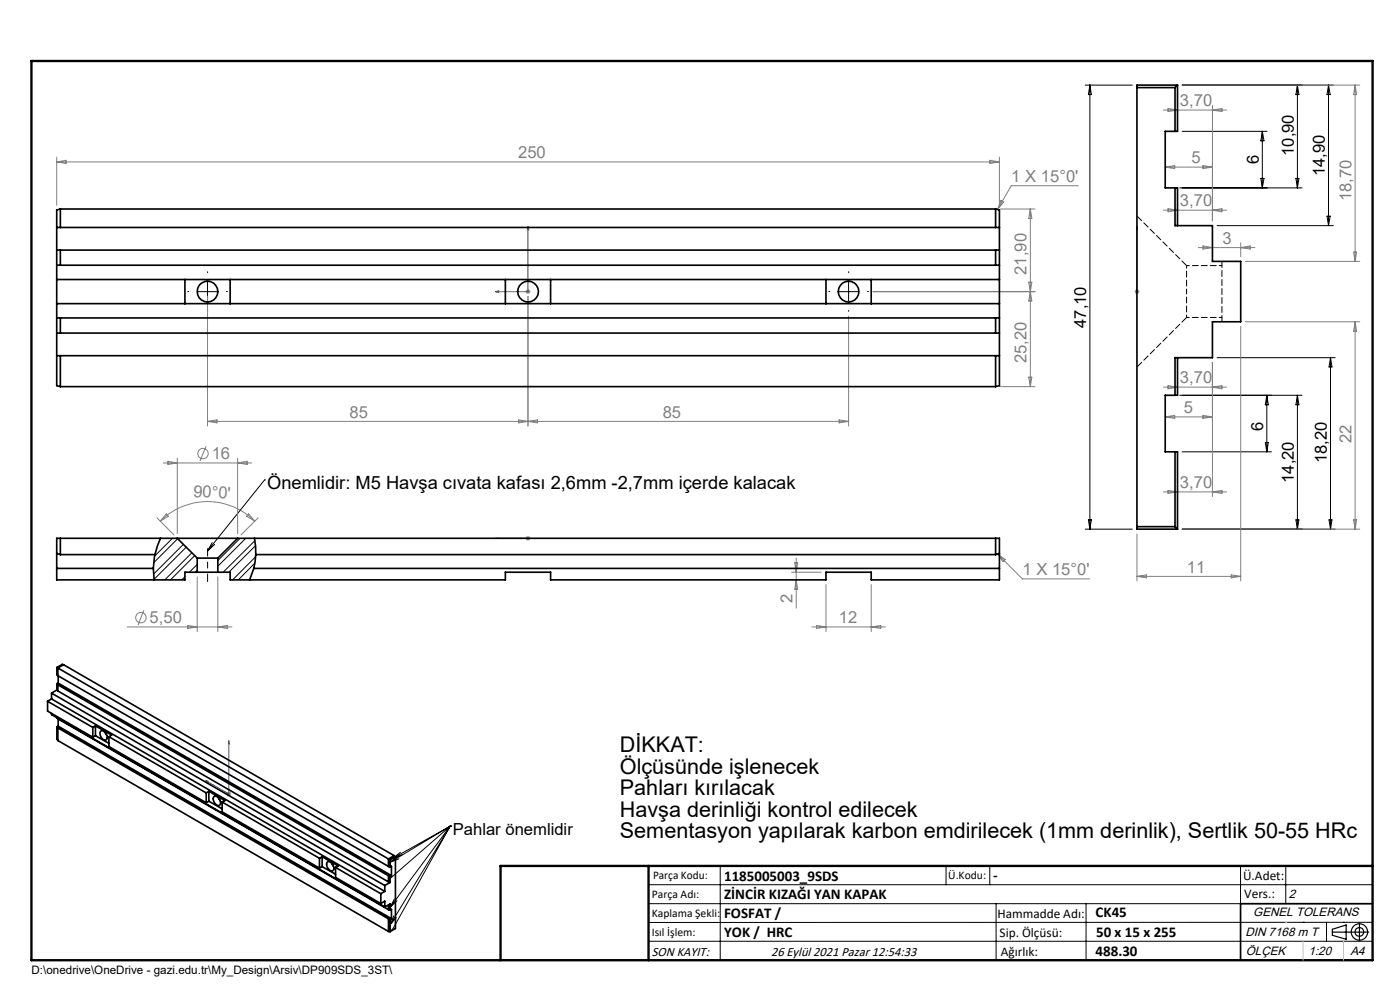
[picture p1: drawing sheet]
<svg xmlns="http://www.w3.org/2000/svg" width="297mm" height="210mm" viewBox="0 0 297 210" stroke-linecap="round" stroke-linejoin="round" font-family="sans-serif">
<g fill="none" stroke="#808080" stroke-width=".21">
<path d="M250.8 18.1h37.7M287.5 18.1v37.3M287.5 18.1l.3 2h-.6zM12 33.3v10.3M12 34.4h200M12 34.4l2-.4v.7zM210 34l2 .4-2 .3zM212 33.3v10.3M228.8 39.4h-14.3l-2.9 5M246.8 23.3h13.4M247.2 35.4h10M247.2 35.4l2-.3v.7z"/>
<path d="M247.8 23l2 .3-2 .4zM255.2 35.1l2 .3-2 .4zM257.2 22.4v24.4M257.2 23.3l2-.3v.7zM212.2 44.3h7.4M212.3 42.5l.6 .4-1.3 1.5zM218.2 59.9h.7l-.3 2zM218.6 44.3v37.7M218.6 44.3l.3 2h-.7zM246.8 44.6h13.4M247.8 44.3l2 .3-2 .3zM254.2 52.5h12"/>
<path d="M255.2 52.2l2 .3-2 .3zM257.2 44.6l2-.3v.6zM263.2 51.5v3M263.2 52.5l2-.3v.6zM264.2 55.4h24.3M287.2 53.5h.6l-.3 1.9zM44 62.9v27.5M111.5 61.9h1M111.7 61.5l.7 .7M112 61.3v1.1M112 62.9v27.5M112.4 61.5l-.7 .7"/>
<path d="M180 67.1v23.3M185.2 61.9h34.4M218.6 61.9l.3 1.9h-.7zM240.7 61.9h1M240.8 61.5l.7 .7M241.2 61.3v1.1M241.5 61.5l-.7 .7M257.2 76.9v28.4M263.2 69.2v54.1M264.2 68.3h24.3M287.5 68.3v43.9M287.5 68.3l.3 2h-.6z"/>
<path d="M34.6 98.2h18.8M35.6 97.9l2 .3-2 .3zM37.6 97.2v16M43.7 94.6l-1.3 3.2M44 89.4h136M44 89.4l2-.3v.6zM50.4 97.2v16M50.4 98.2l2-.3v.6zM110 89.1v.6l4-.6v.6zM178 89.1l2 .3-2 .3zM212.2 82h7.4M218.2 80h.7l-.3 2z"/>
<path d="M246.8 82.1h13.4M247.2 88.4l2-.3v.7zM247.2 88.4h10M247.8 81.8l2 .3-2 .4zM255.2 88.1l2 .3-2 .4zM257.2 82.1l2-.3v.7zM33.3 109.8l3.6 3.7M34 110.6a14.1 14.1 0 0 1 20 0M35.3 109l.4 .5-1.7 1.1zM52.7 109l1.3 1.6-1.7-1.1zM54.8 109.8l-3.7 3.7M111.5 114.2h1"/>
<path d="M111.7 113.8l.7 .7M112 113.7v1M112.4 113.8l-.7 .7M168.6 119.4h.6l-.3 2zM168.9 118.4v10.6M211.6 117.5l1.7 1.2-.5 .5zM211.6 117.5l5.3 5.3h14.2M241.2 113.3v10M246.8 104.3h13.4M247.8 104l2 .3-2 .4zM250.8 112.2h37.7M257.2 104.3l2-.3v.7z"/>
<path d="M287.2 110.3h.6l-.3 1.9zM27 133h22.2M30.5 129.4l-1.2 3.2M39.8 132.7l2 .3-2 .3zM41.8 122.4v11.6M46.2 122.4v11.6M46.2 133l2-.3v.6zM167.9 121.4h6.3M168.9 123l.3 2h-.6zM172.2 133h15.6M173.2 132.7l2 .3-2 .3zM175.2 124v10"/>
<path d="M184.8 124v10M184.8 133l2-.3v.6zM241.2 122.3h22M241.2 122.3l2-.4v.7zM261.2 121.9l2 .4-2 .3zM48 168.4h1M48.2 168.1l.7 .7M48.5 167.9v1M48.9 168.1l-.7 .7"/>
<circle cx="43.1" cy="96.2" r="1.1"/>
<circle cx="29.9" cy="131" r="1.12"/>
</g>
<g fill="none" stroke="#000" stroke-width=".25">
<path d="M282.6 197.7h7.8M282.6 197.1l3-.9v3l-3-.8zM288.4 195.8v3.8M106.2 203.7h185"/>
<circle cx="288.4" cy="197.7" r="1.74"/>
<circle cx="288.4" cy="197.7" r=".93"/>
</g>
<g fill="none" stroke="#00f" stroke-width=".21">
<path d="M112 48l.2 .7h-.3zM112 48v13.9h-6.9M241.2 48v.7v-.7M241.2 48v13.9M105.1 61.9l.7-.2v.3zM241.2 61.7v.3zM241.2 61.9h.1M105.1 114.2h.7h-.7M105.1 114.2h6.9M111.9 114.2h.3zM112 114.2h.1M48.5 157.1l.2 .7-.3-.2z"/>
<path d="M48.5 157.1v11.3l-4.8-2.8M43.7 165.6l.5 .1v.3z"/>
</g>
<path d="M44 123.4v-7" fill="none" stroke="#000" stroke-width=".21" stroke-dasharray="15.2 1.3 1.3 1.3" stroke-dashoffset="13.6"/>
<path d="M44 57.8v-.2M180 57.8v-.2M40 61.8h-.2M44 65.8v.2M48 61.8h.2M176 61.8h-.2M180 65.8v.2M184 61.8h.2" fill="none" stroke="#000" stroke-width=".21" stroke-dasharray="15.2 1.3 1.3 1.3"/>
<g fill="none" stroke="#000" stroke-width=".21">
<path d="M230.2 18.1h10M231.2 18.1l.3 2h-.6zM231.2 18.1v94.1M250.8 18.1h32.1M275.2 18.1l.4 2h-.7zM275.2 18.1v21.8M281.8 18.1v29.8M281.8 18.1l.4 2h-.7zM250.3 39.9h25.9M250.8 27.9h18M267.5 37.8h.6l-.3 2.1zM267.8 27.9v12"/>
<path d="M267.8 27.9l.3 2h-.6zM274.9 37.8h.7l-.4 2.1zM44 59.9v3.9M180 59.9v3.9M258.2 47.9h24.7M281.5 45.9h.7l-.4 2zM42 61.9h4M178 61.9h4M258.2 75.9h25M282.3 75.9v36.3M282.3 75.9l.3 1.9h-.7zM250.3 83.8h25.9"/>
<path d="M250.8 95.8h18.9M268.4 93.9h.7l-.4 1.9zM268.7 83.8v12M268.7 83.8l.4 2.1h-.7zM275.2 83.8v28.4M275.2 83.8l.4 2.1h-.7zM45 115.1l-1 1.8M45.5 115.5l-1.5 1.4M56.1 101.8h.1M56.1 101.8l-12.1 15.1M230.2 112.2h10M230.9 110.3h.6l-.3 1.9z"/>
<path d="M250.8 112.2h32.4M274.9 110.3h.7l-.4 1.9zM281.9 110.3h.7l-.3 1.9zM95.5 175.3h.1M95.5 175.3l-12.1 6.8M95.5 175.3l-12.7 7.6M95.5 175.3l-12.9 11.2M95.5 175.3l-12.7 17.2M95.5 175.3l-12.7 20.9M95.5 175.3l-12.2 21.9M83.5 194.3l-.7 1.9M83.7 190.7l-.9 1.8"/>
<path d="M84.1 194.6l-1.3 1.6M84.2 191.1l-1.4 1.4M84.3 181.6l-1.5 1.3M84.6 182.2l-1.8 .7M84.9 180.8l-1.5 1.3M85.3 181.4l-1.9 .7M137.6 187.7h153.6M137.6 191.7h153.6M137.6 199.7h153.6M152.8 183.7v20M200.7 183.7v4M210 183.7v4"/>
<path d="M211.3 191.7v12M230.4 191.7v12M263.2 183.7v20M272.8 183.7v8M276.4 195.6h.1M281.4 195.6v4.1M285 195.6h.1M291.2 195.6l-153.6 .1"/>
</g>
<path d="M291.2 191.7h-28v12" fill="none" stroke="#000" stroke-width=".35"/>
<path d="M6.7 12.9h284.5v190.8h-284.5zM137.6 183.7v20M291.2 183.7h-185v20" fill="none" stroke="#000" stroke-width=".5"/>
<path d="M276.4 199.7v4M285 199.7v4" fill="none" stroke="#c0c0c0" stroke-width=".21"/>
<path d="M272.8 195.6h.1" fill="none" stroke="#c0c0c0" stroke-width=".25"/>
<path d="M82.4 186.4l-.1 .2 .2-.1-.1 .2a.22 .22 0 0 0 .3 0 .22 .22 0 0 0 0-.3 .22 .22 0 0 0-.3 0zM83.1 197l-.1 .3 .1 .1 .2-.2-.2 .2 .3-.1a.21 .21 0 0 0 0-.3 .21 .21 0 0 0-.3 0z" fill="#000"/>
<g fill="#00f">
<path d="M241.2 61.7v.3zM241.2 48v.7z"/>
<path d="M105.1 61.9l.7 .1v-.3zM112 48l-.1 .7h.3z"/>
<path d="M105.1 114.2h.7zM111.9 114.2h.3z"/>
<path d="M43.7 165.6l.5 .4v-.3zM48.5 157.1l-.1 .5 .3 .2z"/>
</g>
<g fill="none" stroke="#000" stroke-width=".35">
<path d="M241.2 18.6h8.1M249.3 18.6v9.3M249.8 18.1v9.8h-2.6v12h2.6v8M249.8 18.1h-8.6v94.1h8.6M249.8 18.1l-.5 .5M249.3 39.9v8h7.9v7.5h6v12.9h-6v7.6h-7.9v7.9M12 59.3h200M12 56.3h200M12 53h200M12 48.3h200M12.8 44.3l-.8 .2v37.3l.8 .2M12.8 44.3v4"/>
<path d="M12.8 53v3.3M12.8 44.3h198.4M39.2 59.3v5.1M48.8 59.3v5.1M107.2 59.3v5.1M116.8 59.3v5.1M175.2 59.3v5.1M184.8 59.3v5.1M211.2 44.3l.8 .2v37.3l-.8 .2M211.2 44.3v4M211.2 53v3.3M12 64.4h200"/>
<path d="M12 67.4h200M12 75.5h200M12 70.7h200M12.8 67.4v3.3M12.8 75.5v6.5M211.2 67.4v3.3M211.2 75.5v6.5M249.8 75.9v7.9h-2.6v12h2.6v16.4M12.8 82h198.4M249.3 95.8v15.9M12 117.4l.8 .2M12.8 114.2v3.4"/>
<path d="M12.8 117.6h20.1M32.9 117.6l-.4 3M34 114.2l-.6 1.6-.5 1.8M37.6 114.2h12.8M37.6 114.2h-25.6v8.8h27.2v-1.6h2.6M37.6 114.2l4.2 4.2M41.8 118.4h4.4M41.8 118.4v3M46.2 118.4v3M50.4 114.2h161.6v8.8h-27.2v-1.6h-9.6v1.6h-58.4v-1.6h-9.6v1.6h-58.4v-1.6h-2.6M50.4 114.2l-4.2 4.2M54 114.2l.2 1.6 .1 1.8"/>
<path d="M54.3 117.6l-.5 3M54.3 117.6h156.9M211.2 114.2v3.4M212 117.4l-.8 .2M241.2 111.7h8.1M249.3 111.7l.5 .5M12 120.6h20.5M32.5 120.6l.2 2.4M41.8 121.4h4.4M53.8 120.6h158.2M53.8 120.6l-.8 2.4M10.1 148.8l9.6 5.5"/>
<path d="M10.1 148.8v2l9.6 5.6M10.9 147l70.7 40.8M10.9 148.3l70.7 40.8M10.9 147v1.3M10.9 151.3v.3l70.7 40.8M10.9 148.3l-.8 .5M12.1 152.3h.1M12.1 141.6v1.5l.2 .2M12.1 145.1v1.3M12.1 154.2v2.6l.2 .3M12.1 145.1l.2 .2M12.1 146.4l-1.2 .6"/>
<path d="M12.1 146.4l.2 .2M12.1 154.2l.2 .2M12.1 141.6l.2 .1M12.1 152.3l.2 .2M12.3 141.7l70.1 40.5M12.3 141.7v1.6M12.3 145.3v1.3M12.3 152.4v.1M12.3 154.4v2.7M12.3 143.3l70.1 40.5M12.3 145.3l70.1 40.5M12.3 146.6l70.1 40.5"/>
<path d="M12.3 152.5l70.1 40.5M12.3 154.4l70.1 40.5M12.3 157.1l70.1 40.5M12.3 144.9l70.7 40.8M12.3 143.4v1.5M12.3 152.5v1.5M12.3 144.9l-.2 .2M12.3 154l70.7 40.9M12.3 154l-.2 .2M13.5 141l-1.2 .7M13.5 141l70.1 40.5M13.5 141l-.3-.1-1.1 .7"/>
<path d="M19.7 154.3v2.1M20.2 154l3.5 1.9-.6 .4M20.2 154l-.5 .3M20.2 154v2.1M20.2 156.1l2.9 1.6M20.2 156.1l-.5 .3M21.3 155.1a1.06 1.06 0 0 1 1.4 1 .57 .57 0 0 1-.5 .9 1.42 1.42 0 0 1-.9-1.9zM22.3 155.4l.3 .6M23.1 156.3l20.6 11.9M23.1 156.3v2.1l20.6 11.9M43.7 168.2v2.1M44.3 167.8l-.6 .4"/>
<path d="M44.3 167.8l3.4 2-.6 .3M44.3 167.8v2.2M44.3 170l2.8 1.6M44.3 170l-.6 .3M45.4 169a1.27 1.27 0 0 1 1.2 1.8 1.22 1.22 0 0 1-1.3-1.6zM46.4 169.3l.3 .5M47.1 170.1l20.7 12M47.1 170.1v2.1l20.7 11.9M67.8 182.1v2M68.3 181.7l3.5 2-.6 .3M68.3 181.7l-.5 .4M68.3 181.7v2.1"/>
<path d="M68.3 183.8l2.9 1.6M68.3 183.8l-.5 .3M69.4 182.9a1.06 1.06 0 0 1 1.4 1 .57 .57 0 0 1-.5 .8 1.42 1.42 0 0 1-.9-1.8zM70.4 183.2l.3 .5M71.2 184l9.6 5.6M71.2 184v2.1l9.6 5.6M80.8 191.7l.8-.5v1.2M80.8 189.6v2.1M81.6 192.4l1.2-.6v1.3M81.6 187.8v1.3M81.6 189.1l-.8 .5M82.4 182.2l.4 .2"/>
<path d="M82.4 183.8l.4 .1M82.4 182.2v1.6M82.4 185.8v1.3M82.4 192v1M82.4 194.9v2.7M82.4 185.8l.4 .1M82.4 187.1l.4 .1M82.4 193l.4 .1M82.4 194.9l.4 .1M82.4 197.6h.4M82.8 182.4v1.5M82.8 185.9v1.3"/>
<path d="M82.8 195v2.6M82.8 183.9l.2-.1v1.9M82.8 193.1l.2-.2v2M82.8 187.2l-1.2 .6M83 194.9l-.2 .1M83 185.7l-.2 .2M83.6 181.5l-1.2 .7M83.6 181.5l.3 .2M83.9 181.7v15.2l-1.1 .7M83.9 181.7l-1.1 .7"/>
<circle cx="44" cy="61.9" r="2.2"/>
<circle cx="112" cy="61.9" r="2.2"/>
<circle cx="180" cy="61.9" r="2.2"/>
</g>
<path d="M259.2 56.3h-7.5M251.7 61.8v-5.5M251.7 67.3v-5.5M251.7 67.3h7.5" fill="none" stroke="#000" stroke-width=".21" stroke-dasharray="1.3 .6" stroke-dashoffset=".7"/>
<path d="M251.7 56.3l-10.5-10.5M259.2 55.4v12.8M241.2 77.8l10.5-10.5" fill="none" stroke="#000" stroke-width=".21" stroke-dasharray="1.3 .6" stroke-dashoffset="-.1"/>
<g fill="none" stroke="#000" stroke-width=".21">
<path d="M34.2 114.2l-.3 .2M36.6 114.2l-3.8 3.8M37.7 114.3l-5.1 5.1M38.9 115.5l-6.3 6.3M39.5 116.1l-6.8 6.8M40.7 117.3l-5.7 5.7M41.3 117.9l-5.1 5.1M41.8 119.7l-1.6 1.7M50.9 114.2l-4.7 4.7M52.1 114.2l-5.9 5.9M54 119.5l-3.4 3.5M54.1 114.7l-6.8 6.7"/>
<path d="M54.2 118.1l-4.8 4.9M54.2 115.7l-5.7 5.7M39.2 122.3l-.6 .7M41.8 120.9l-.5 .5M53 123h-.1"/>
</g>
<g font-size="4.6">
<text x="131.5" y="159.5">DİKKAT:</text>
<text x="131.5" y="164.1">Ölçüsünde işlenecek</text>
<text x="131.5" y="168.7">Pahları kırılacak</text>
<text x="131.5" y="173.3">Havşa derinliği kontrol edilecek</text>
<text x="131.5" y="177.8">Sementasyon yapılarak karbon emdirilecek (1mm derinlik), Sertlik 50-55 HRc</text>
</g>
<text font-size="3.9" x="56.7" y="103.7">Önemlidir: M5 Havşa cıvata kafası 2,6mm -2,7mm içerde kalacak</text>
<g font-size="3.5" fill="#808080">
<text x="250.3" y="22.5">3,70</text>
<text x="109.9" y="33.5">250</text>
<text x="252.8" y="34.6">5</text>
<text x="214.5" y="38.6">1 X 15°0'</text>
<text x="250.3" y="43.8">3,70</text>
<text x="286.7" y="42.7" transform="rotate(-90 286.7 42.7)">18,70</text>
<text x="259.3" y="51.7">3</text>
<text x="217.8" y="58.3" transform="rotate(-90 217.8 58.3)">21,90</text>
<text x="217.8" y="77" transform="rotate(-90 217.8 77)">25,20</text>
<text x="250.3" y="81.3">3,70</text>
<text x="74.2" y="88.6">85</text>
<text x="140.6" y="88.6">85</text>
<text x="251.2" y="87.6">5</text>
<text x="286.7" y="93.9" transform="rotate(-90 286.7 93.9)">22</text>
<text x="44.9" y="97.4">16</text>
<text x="40.9" y="105.4" transform="rotate(3 40.9 105.4)">90°0'</text>
<text x="250.3" y="103.5">3,70</text>
<text x="216.9" y="122">1 X 15°0'</text>
<text x="251.8" y="121.4">11</text>
<text x="168.1" y="128" transform="rotate(-90 168.1 128)">2</text>
<text x="31.7" y="132.2">5,50</text>
<text x="177.9" y="132.2">12</text>
</g>
<g font-size="3.5">
<text x="267" y="34.8" transform="rotate(-90 267 34.8)">6</text>
<text x="274.5" y="33.1" transform="rotate(-90 274.5 33.1)">10,90</text>
<text x="281.1" y="37.3" transform="rotate(-90 281.1 37.3)">14,90</text>
<text x="230.4" y="69.5" transform="rotate(-90 230.4 69.5)">47,10</text>
<text x="268" y="91.5" transform="rotate(-90 268 91.5)">6</text>
<text x="281.5" y="98.3" transform="rotate(-90 281.5 98.3)">18,20</text>
<text x="274.5" y="102.4" transform="rotate(-90 274.5 102.4)">14,20</text>
<text x="96.1" y="177.1">Pahlar önemlidir</text>
</g>
<g font-size="3.2">
<text x="153.6" y="186.8">1185005003_9SDS</text>
<text x="153.6" y="190.8">ZİNCİR KIZAĞI YAN KAPAK</text>
<text x="210.7" y="186.6">-</text>
<text x="153.6" y="194.8">FOSFAT /</text>
<text x="232.4" y="194.5">CK45</text>
<text x="153.6" y="198.8">YOK / HRC</text>
<text x="232.4" y="202.8">488.30</text>
<text x="232.5" y="198.8">50 x 15 x 255</text>
</g>
<g font-size="2.8">
<text x="263.7" y="186.7">Ü.Adet:</text>
<text x="263.9" y="190.5">Vers.:</text>
<text x="211.6" y="194.8">Hammadde Adı:</text>
<text x="138.3" y="202.8">SON KAYIT:</text>
<text x="163.6" y="202.8">26 Eylül 2021 Pazar 12:54:33</text>
<text x="212.1" y="198.7">Sip. Ölçüsü:</text>
<text x="212.3" y="202.7">Ağırlık:</text>
</g>
<g font-size="2.6">
<text x="273.4" y="190.4">2</text>
<text x="265.9" y="194.4">GENEL TOLERANS</text>
<text x="264.2" y="198.5">DIN 7168 m T</text>
<text x="264.3" y="202.6">ÖLÇEK</text>
<text x="277.6" y="202.6">1:20</text>
<text x="286.5" y="202.6">A4</text>
</g>
<g font-size="2.5">
<text x="138.3" y="190.5">Parça Adı:</text>
<text x="138.5" y="186.5">Parça Kodu:</text>
<text x="201.2" y="186.5">Ü.Kodu:</text>
<text x="138.3" y="194.5">Kaplama Şekli:</text>
<text x="138.3" y="198.6">Isıl İşlem:</text>
<text x="6.7" y="206.7">D:\onedrive\OneDrive - gazi.edu.tr\My_Design\Arsiv\DP909SDS_3ST\</text>
</g>
</svg>
